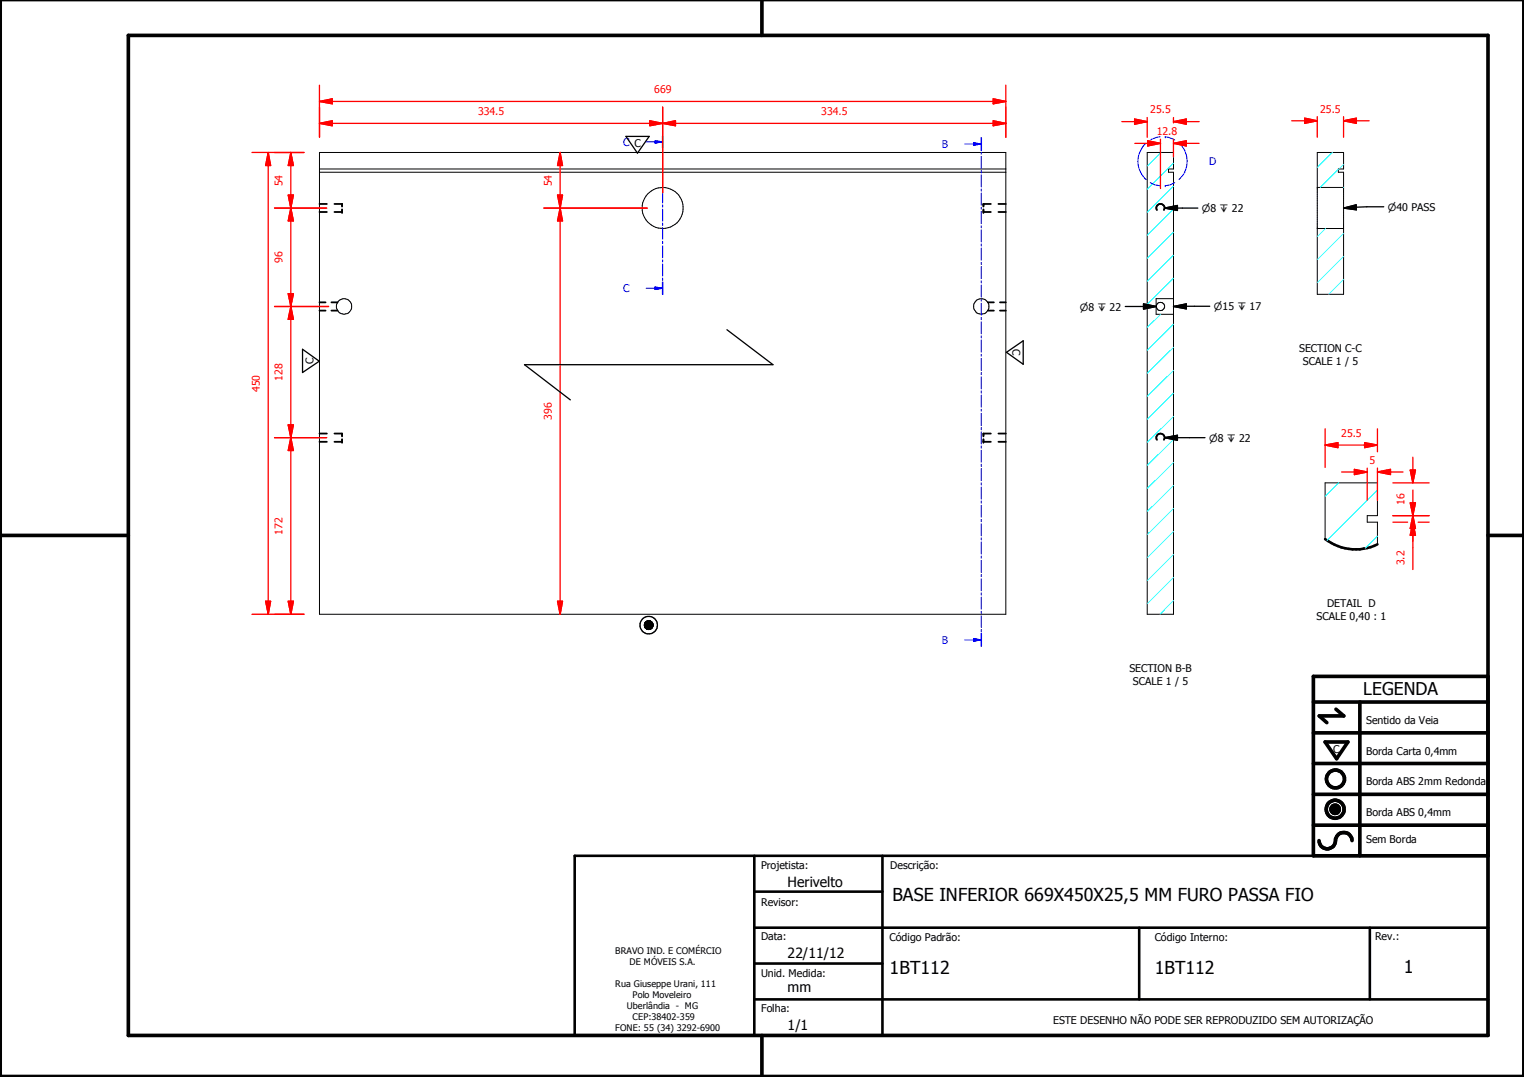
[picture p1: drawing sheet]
<svg xmlns="http://www.w3.org/2000/svg" width="297mm" height="210mm" viewBox="0 0 297 210" stroke-linecap="round" stroke-linejoin="round" font-family="sans-serif">
<g fill="none" stroke="#000" stroke-width=".19">
<path d="M62.3 32.9h133.7M62.3 33.6h133.7M62.3 29.7h133.7v90h-133.7zM223.6 29.7h5.1v3.2h-1v.7h1v86.1h-5.1zM256.7 29.7h5.2v3.2h-1v.7h1v23.8h-5.2zM256.7 36.5h5.2M228.7 58.2h-3.4v3.1h3.4M256.7 44.5h5.2M258.3 105.1v-11h10.2v6.4h-2v1.3h2v4.3M125.6 121.8h1.7zM125.6 121.8l1.7 .1zM125.6 121.9h1.7z"/>
<path d="M125.6 121.9l1.7 .1zM125.6 122l1.7 .1zM125.6 121.7l1.7 .1zM125.6 122.1h1.7zM125.6 122.1l1.6 .1zM125.6 121.6l1.7 .1zM125.7 122.2h1.5zM125.7 122.2l1.5 .1zM125.7 122.3h1.5zM125.7 122.3h1.4zM125.7 121.5l1.6 .1zM125.7 121.4l1.5 .1z"/>
<path d="M125.8 122.3h1.3zM125.8 122.3l1.3 .1zM125.8 121.3l1.4 .1h-1.5zM125.8 121.3l1.4 .1zM125.8 121.3h1.3zM125.8 122.4h1.3zM125.8 122.4l1.2 .1zM125.9 122.5h1.1zM125.9 122.5h1zM125.9 121.2l1.2 .1h-1.3zM125.9 121.2l1.2 .1zM125.9 122.5l1 .1z"/>
<path d="M125.9 121.2h1.1zM125.9 121.2h1zM126 122.6h.9zM126 122.6h.8zM126 121.1l.9 .1zM126 121.1h.9zM126.1 122.6h.7zM126.1 122.6h.6zM126.1 121.1h.8zM126.1 121.1h.7zM126.2 122.6h.5zM126.2 122.6l.4 .1z"/>
<path d="M126.2 121l.6 .1zM126.2 121h.5zM126.3 122.7h.3zM126.3 122.7h.2zM126.3 121h.4zM126.3 121h.3zM126.3 121h.2zM259.4 157.6l1.6 .1zM259.4 157.7l1.6 .1zM259.4 157.8l1.6 .1zM259.4 157.9h1.6v.1zM259.4 157.9l1.6 .1h-1.5z"/>
<path d="M259.4 157.6h1.6zM259.5 158h1.5zM259.5 158l1.4 .1zM259.5 157.5l1.5 .1zM259.5 158.1h1.4zM259.5 157.4l1.5 .1zM259.5 158.1l1.4 .1zM259.5 157.3l1.4 .1zM259.6 158.2h1.3zM259.6 158.2h1.2zM259.6 157.2l1.3 .1zM259.6 158.2l1.2 .1z"/>
<path d="M259.6 157.2h1.3zM259.7 158.3h1.1zM259.7 158.3l1 .1zM259.7 157.1l1.1 .1zM259.7 157.1h1.1zM259.8 158.4h.9zM259.8 158.4h.8zM259.8 157.1h1zM259.8 157.1h.9zM259.8 158.4l.8 .1zM259.8 157l.9 .1zM259.8 157h.8z"/>
<path d="M259.9 158.5h.7zM259.9 158.5h.6zM259.9 157h.7zM260 158.5h.5zM260 158.5h.4zM260 157h.6zM260.1 158.5h.3zM260.1 158.5h.2zM260.1 156.9l.4 .1zM260.1 156.9h.3zM260.1 156.9h.2z"/>
<circle cx="67.1" cy="59.7" r="1.52"/>
<circle cx="129.1" cy="40.6" r="4"/>
<circle cx="191.3" cy="59.7" r="1.52"/>
<circle cx="226.2" cy="59.7" r=".8"/>
</g>
<g fill="#000">
<circle cx="66.7" cy="39.8" r=".18"/>
<circle cx="191.7" cy="39.8" r=".18"/>
<circle cx="66.7" cy="41.3" r=".18"/>
<circle cx="191.7" cy="41.3" r=".18"/>
<circle cx="66.7" cy="86.1" r=".18"/>
<circle cx="191.7" cy="86.1" r=".18"/>
</g>
<g fill="none" stroke="#000" stroke-width=".35">
<path d="M62.3 39.8h1.4M65.2 39.8h1.5v.5M193.1 39.8h-1.4v.5M194.6 39.8h1.4M62.3 41.3h1.4M62.3 58.9h1.2M64.6 58.9h1.2M66.7 40.8v.5h-1.5M191.7 40.8v.5h1.4M192.5 58.9h1.2M194.6 41.3h1.4M194.9 58.9h1.1"/>
<path d="M225.5 40.9a.8 .8 0 0 1 .7-1.2 .8 .8 0 0 1 .7 1.2M62.3 60.5h1.2M64.6 60.5h1.2M192.5 60.5h1.2M194.9 60.5h1.1M62.3 84.5h1.4M62.3 86.1h1.4M65.2 84.5h1.5v.5M66.7 85.6v.5h-1.5M191.7 85.6v.5h1.4M193.1 84.5h-1.4v.5M194.6 84.5h1.4"/>
<path d="M194.6 86.1h1.4M225.5 85.7a.8 .8 0 0 1 .7-1.2 .8 .8 0 0 1 .7 1.2"/>
</g>
<path d="M258.3 105.1a9.8 9.8 0 0 0 10.2 1M112 166.8h178v35h-178zM147 173.8h25M147 166.8v35M172 166.8v35M147 194.8h143M147 180.8h143M147 187.8h25M222 180.8v14M267 180.8v14" fill="none" stroke="#000" stroke-width=".51"/>
<g fill="#000">
<path d="M125.6 121.7l1.7 .1zM125.6 121.6l1.7 .1zM125.7 121.5l1.6 .1zM125.7 121.4l1.5 .1zM125.8 121.3l1.4 .1h-1.5zM125.8 121.3l1.4 .1zM125.8 121.3h1.3zM125.9 121.2l1.2 .1h-1.3zM125.9 121.2l1.2 .1zM125.9 121.2h1.1zM125.9 121.2h1zM126 121.1l.9 .1z"/>
<path d="M126 121.1h.9zM126.1 121.1h.8zM126.1 121.1h.7zM126.2 121l.6 .1zM126.2 121h.5zM126.3 121h.4zM126.3 121h.3zM126.3 121h.2zM126.3 122.7h.2zM126.2 122.6l.4 .1zM126.3 122.7h.3zM126.1 122.6h.6z"/>
<path d="M126.2 122.6h.5zM126 122.6h.8zM126.1 122.6h.7zM125.9 122.5l1 .1zM126 122.6h.9zM125.9 122.5h1zM125.8 122.4l1.2 .1zM125.9 122.5h1.1zM125.8 122.3l1.3 .1zM125.8 122.4h1.3zM125.7 122.3h1.4zM125.8 122.3h1.3z"/>
<path d="M125.7 122.2l1.5 .1zM125.7 122.3h1.5zM125.6 122.1l1.6 .1zM125.7 122.2h1.5zM125.6 121.9l1.7 .1zM125.6 122l1.7 .1zM125.6 122.1h1.7zM125.6 121.8h1.7zM125.6 121.8l1.7 .1zM125.6 121.9h1.7zM259.4 157.6h1.6zM259.5 157.5l1.5 .1z"/>
<path d="M259.5 157.4l1.5 .1zM259.5 157.3l1.4 .1zM259.6 157.2l1.3 .1zM259.6 157.2h1.3zM259.7 157.1l1.1 .1zM259.7 157.1h1.1zM259.8 157.1h1zM259.8 157.1h.9zM259.8 157l.9 .1zM259.8 157h.8zM259.9 157h.7zM260 157h.6z"/>
<path d="M260.1 156.9l.4 .1zM260.1 156.9h.3zM260.1 156.9h.2zM260.1 158.5h.2zM260 158.5h.4zM260.1 158.5h.3zM259.9 158.5h.6zM260 158.5h.5zM259.8 158.4l.8 .1zM259.9 158.5h.7zM259.8 158.4h.8zM259.7 158.3l1 .1z"/>
<path d="M259.8 158.4h.9zM259.6 158.2l1.2 .1zM259.7 158.3h1.1zM259.6 158.2h1.2zM259.5 158.1l1.4 .1zM259.6 158.2h1.3zM259.5 158l1.4 .1zM259.5 158.1h1.4zM259.4 157.9l1.6 .1h-1.5zM259.5 158h1.5zM259.4 157.6l1.6 .1zM259.4 157.7l1.6 .1z"/>
<path d="M259.4 157.8l1.6 .1zM259.4 157.9h1.6v.1z"/>
</g>
<g fill="none" stroke="#000" stroke-width=".71">
<path d="M148.5 0v6.9M297 -.1v209.9h-297v-209.9M25 6.9h265v194.9h-265zM0 104.4h25M290 104.4h7M256 136.8h34M260.4 138.2l1.5 1.3h-4.8l1.5 1.3M265 136.8v30M290 131.8h-34v35h34M256 154.8h34M256 148.8h34M256 142.8h34"/>
<path d="M258.3 144.6h4.4l-2.2 3.3zM256 160.8h34M257.1 163.8a1.62 1.62 0 0 0 1.8 1.6 1.62 1.62 0 0 0 1.4-1.9 1.63 1.63 0 0 1 1.7-1.2 1.63 1.63 0 0 1 1.5 1.5M148.5 201.8v8"/>
<circle cx="260.2" cy="157.7" r="1.76"/>
<circle cx="260.2" cy="157.7" r=".82"/>
<circle cx="260.3" cy="151.8" r="1.76"/>
</g>
<g fill="none" stroke="#00f" stroke-width=".19">
<path d="M189.8 28.1h1.5M191.3 26.9v2.4M191.3 29.7v.4M191.3 30.5v2.4M191.3 33.2v.5M191.3 34v2.4M191.3 36.8v.5M191.3 37.6v2.4M191.3 40.4v.4M191.3 41.2v2.4M191.3 44v.4M191.3 44.8v2.4"/>
<path d="M191.3 47.5v.5M191.3 48.3v2.5M191.3 51.1v.5M191.3 51.9v2.4M191.3 54.7v.5M191.3 55.5v2.4M191.3 58.3v.4M191.3 59.1v2.4M191.3 61.8v.5M191.3 62.7v2.4M191.3 65.4v.5M191.3 66.3v2.4"/>
<path d="M191.3 69v.5M191.3 69.8v2.4M191.3 72.6v.4M191.3 73.4v2.4M191.3 76.2v.4M191.3 77v2.4M191.3 79.8v.4M191.3 80.6v2.4M191.3 83.3v.5M191.3 84.2v2.3M191.3 86.9v.5M191.3 87.8v2.3"/>
<path d="M191.3 90.5v.4M191.3 91.3v2.4M191.3 94.1v.4M191.3 94.9v2.4M191.3 97.6v.5M191.3 98.5v2.3M191.3 101.2v.5M191.3 102.1v2.3M191.3 104.8v.4M191.3 105.6v2.4M191.3 108.4v.4M191.3 109.2v2.4"/>
<path d="M191.3 112v.4M191.3 112.8v2.3M191.3 115.5v.5M191.3 116.4v2.3M191.3 119.1v.5M191.3 120v2.3M191.3 122.7v.4M191.3 123.5v2.4"/>
</g>
<path d="M191.3 26.9v2.4M191.3 123.5v2.4" fill="none" stroke="#00f" stroke-width=".3"/>
<path d="M189.8 27.8l1.5 .3-1.5 .2z" fill="#00f"/>
<path d="M188 28.1h1.8M189.8 27.8l1.5 .3-1.5 .2zM189.8 124.7h1.5" fill="none" stroke="#00f" stroke-width=".19"/>
<path d="M189.8 124.5l1.5 .2-1.5 .3z" fill="#00f"/>
<g fill="none" stroke="#00f" stroke-width=".19">
<path d="M127.7 27.6h1.5M129.2 26.5v2.3M129.2 29.2v.5M129.2 30.1v2.3M129.2 32.8v.4M129.2 33.6v2.4M129.2 36.4v.4M129.2 37.2v2.3M129.2 39.9v.5M129.2 40.8v2.3M129.2 43.5v.4M129.2 44.3v2.4"/>
<path d="M129.2 47v.5M129.2 47.9v2.3M129.2 50.6v.5M129.2 51.4v2.4M129.2 54.2v.5M129.2 55v2.4M188 124.7h1.8M189.8 124.5l1.5 .2-1.5 .3z"/>
</g>
<g fill="none" stroke="#0ff" stroke-width=".19">
<path d="M226.3 29.7l-2.7 2.7M228.7 36.3l-5.1 5.1M228.7 31.8l-5.1 5.1M228.7 54.2l-5.1 5.1M228.7 49.7l-5.1 5.1M228.7 45.3l-5.1 5M228.7 40.8l-5.1 5M226.2 61.3l-2.6 2.5M228.7 76.6l-5.1 5.1M228.7 72.2l-5.1 5.1M228.7 67.7l-5.1 5.1M228.7 63.2l-5.1 5.1"/>
<path d="M228.7 99.1l-5.1 5.1M228.7 94.6l-5.1 5.1M228.7 90.1l-5.1 5.1M228.7 85.6l-5.1 5.1M228.7 81.2l-5.1 5M228.7 117.1l-2.6 2.6M228.7 112.6l-5.1 5M228.7 108.1l-5.1 5.1M228.7 103.6l-5.1 5.1"/>
</g>
<path d="M129.2 26.5v2.3M129.2 55v2.4" fill="none" stroke="#00f" stroke-width=".3"/>
<path d="M127.7 27.4l1.5 .2-1.5 .3z" fill="#00f"/>
<path d="M125.9 27.6h1.8M127.7 27.4l1.5 .2-1.5 .3zM127.7 56.2h1.5" fill="none" stroke="#00f" stroke-width=".19"/>
<path d="M127.7 55.9l1.5 .3-1.5 .2z" fill="#00f"/>
<path d="M223.4 27.9a4.7 4.7 0 0 0 0 7.1M224.2 35.6l.8 .4 1.1 .2M226.1 26.7l-.6 .1-1.3 .5M227.1 26.7h.1M227.1 36.2h.1M227.1 26.7l1.1 .2 .8 .4M229 35.6l-.8 .4-1.1 .2M229.8 27.9a4.7 4.7 0 0 1 0 7.1M125.9 56.2h1.8M127.7 55.9l1.5 .3-1.5 .2z" fill="none" stroke="#00f" stroke-width=".19"/>
<path d="M259.7 29.7l-3 2.9M260.9 33l-3.6 3.5M261.9 36.5h-.1M261.9 32l-1 .9M258.4 44.5l-1.7 1.6M261.9 54.4l-2.9 3M261.9 50l-5.2 5.1M261.9 45.5l-5.2 5.1M260.9 94.1l-2.6 2.6M268.5 95.5l-9.8 9.8M268.5 104.5l-2.4 2.3" fill="none" stroke="#0ff" stroke-width=".19"/>
<path d="M62.3 24h2.5" fill="none" stroke="#f00" stroke-width=".25"/>
<path d="M62.3 24l2.5-.5v1z" fill="#f00"/>
<path d="M62.3 24l2.5-.5v1zM126.7 24h2.5" fill="none" stroke="#f00" stroke-width=".25"/>
<path d="M126.7 23.5l2.5 .5-2.5 .5z" fill="#f00"/>
<path d="M62.3 20.9v5.9M64.8 24h61.9M126.7 23.5l2.5 .5-2.5 .5zM129.2 24h2.5M129.2 20.9v16.6" fill="none" stroke="#f00" stroke-width=".25"/>
<path d="M129.2 24l2.5-.5v1z" fill="#f00"/>
<path d="M129.2 24l2.5-.5v1zM193.6 24h2.4" fill="none" stroke="#f00" stroke-width=".25"/>
<path d="M193.6 23.5l2.4 .5-2.4 .5z" fill="#f00"/>
<path d="M62.3 19.8h2.5M129.2 20.9v16.6M131.7 24h61.9M193.6 23.5l2.4 .5-2.4 .5zM196 20.9v5.9" fill="none" stroke="#f00" stroke-width=".25"/>
<path d="M62.3 19.8l2.5-.5v.9z" fill="#f00"/>
<path d="M62.3 19.8l2.5-.5v.9zM193.6 19.8h2.4" fill="none" stroke="#f00" stroke-width=".25"/>
<path d="M193.6 19.3l2.4 .5-2.4 .4z" fill="#f00"/>
<path d="M62.3 16.6v10.2M64.8 19.8h128.8M193.6 19.3l2.4 .5-2.4 .4zM196 16.6v10.2M56.7 29.7v2.6" fill="none" stroke="#f00" stroke-width=".25"/>
<path d="M56.7 29.7l.5 2.6h-1z" fill="#f00"/>
<path d="M56.7 29.7l.5 2.6h-1zM56.7 38v2.6" fill="none" stroke="#f00" stroke-width=".25"/>
<path d="M56.2 38h1l-.5 2.6z" fill="#f00"/>
<path d="M53.5 29.7h5.8M56.2 38h1l-.5 2.6zM56.7 32.3v5.7M53.5 40.6h10.2M56.7 40.6v2.5" fill="none" stroke="#f00" stroke-width=".25"/>
<path d="M56.7 40.6l.5 2.5h-1z" fill="#f00"/>
<path d="M56.7 40.6l.5 2.5h-1zM56.7 57.2v2.5" fill="none" stroke="#f00" stroke-width=".25"/>
<path d="M56.2 57.2h1l-.5 2.5z" fill="#f00"/>
<path d="M53.5 40.6h10.2M53.5 59.7h10.5M56.2 57.2h1l-.5 2.5zM56.7 43.1v14.1M56.7 59.7v2.5" fill="none" stroke="#f00" stroke-width=".25"/>
<path d="M56.7 59.7l.5 2.5h-1z" fill="#f00"/>
<path d="M56.7 59.7l.5 2.5h-1zM56.7 82.8v2.5" fill="none" stroke="#f00" stroke-width=".25"/>
<path d="M56.2 82.8h1l-.5 2.5z" fill="#f00"/>
<path d="M53.5 59.7h10.5M56.7 62.2v20.6M53.5 85.3h10.2M56.2 82.8h1l-.5 2.5zM56.7 85.3v2.5" fill="none" stroke="#f00" stroke-width=".25"/>
<path d="M56.7 85.3l.5 2.5h-1z" fill="#f00"/>
<path d="M56.7 85.3l.5 2.5h-1zM56.7 117.2v2.5" fill="none" stroke="#f00" stroke-width=".25"/>
<path d="M56.2 117.2h1l-.5 2.5z" fill="#f00"/>
<path d="M53.5 85.3h10.2M56.7 87.8v29.4M52.3 117.2v2.5M53.5 119.7h5.8M56.2 117.2h1l-.5 2.5z" fill="none" stroke="#f00" stroke-width=".25"/>
<path d="M51.8 117.2h.9l-.4 2.5z" fill="#f00"/>
<path d="M52.3 29.7v2.6M51.8 117.2h.9l-.4 2.5z" fill="none" stroke="#f00" stroke-width=".25"/>
<path d="M52.3 29.7l.4 2.6h-.9z" fill="#f00"/>
<path d="M49.1 29.7h10.2M52.3 29.7l.4 2.6h-.9zM52.3 32.3v84.9M49.1 119.7h10.2M109.2 117.2v2.5" fill="none" stroke="#f00" stroke-width=".25"/>
<path d="M108.7 117.2h.9l-.4 2.5z" fill="#f00"/>
<path d="M109.2 40.6v2.5M108.7 117.2h.9l-.4 2.5z" fill="none" stroke="#f00" stroke-width=".25"/>
<path d="M109.2 40.6l.4 2.5h-.9z" fill="#f00"/>
<path d="M109.2 38v2.6M106 40.6h20.1M109.2 40.6l.4 2.5h-.9zM109.2 43.1v74.1" fill="none" stroke="#f00" stroke-width=".25"/>
<path d="M108.7 38h.9l-.4 2.6z" fill="#f00"/>
<path d="M108.7 38h.9l-.4 2.6zM109.2 29.7v2.6" fill="none" stroke="#f00" stroke-width=".25"/>
<path d="M109.2 29.7l.4 2.6h-.9z" fill="#f00"/>
<path d="M109.2 29.7l.4 2.6h-.9zM109.2 32.3v5.7M223.7 27.9h2.5M106 40.6h20.1" fill="none" stroke="#f00" stroke-width=".25"/>
<g fill="none" stroke="#000" stroke-width=".25">
<path d="M122 26.6h4.5l-2.3 3.2zM219.3 59.7h6.1M222.9 59.2l2.5 .5-2.5 .5zM227 40.6l2.5-.6v1zM227 40.6h6.5M228.7 59.7l2.5-.5v1zM235.8 59.7h-7.1M261.9 40.6l2.4-.7 .1 1zM269.7 40.3h-3.3l-4.5 .3M59 68.1l3.2 2.3-3.2 2.2zM141.7 64.3l9 6.8h-48.5l9 6.8M196.2 68.7l3.2-2.3v4.6z"/>
<path d="M227 85.3l2.5-.5v1zM227 85.3h7.9"/>
<circle cx="126.4" cy="121.8" r=".85"/>
<circle cx="126.4" cy="121.8" r="1.72"/>
</g>
<path d="M261.9 40.6l2.4-.7 .1 1zM227 40.6l2.5-.6v1zM228.7 59.7l2.5-.5v1zM222.9 59.2l2.5 .5-2.5 .5zM227 85.3l2.5-.5v1z" fill="#000"/>
<path d="M223.7 27.4l2.5 .5-2.5 .5z" fill="#f00"/>
<path d="M223.7 27.4l2.5 .5-2.5 .5zM228.7 27.9h2.5" fill="none" stroke="#f00" stroke-width=".25"/>
<path d="M228.7 27.9l2.5-.5v1z" fill="#f00"/>
<path d="M221.2 27.9h2.5M226.2 27.1v9.6M228.7 27.9l2.5-.5v1zM228.7 27.1v3.5M228.7 23.7h2.5M231.2 27.9h2.5" fill="none" stroke="#f00" stroke-width=".25"/>
<path d="M228.7 23.7l2.5-.5v1z" fill="#f00"/>
<path d="M221.1 23.7h2.5M228.7 23.7l2.5-.5v1zM228.7 23.7l2.5-.5v1" fill="none" stroke="#f00" stroke-width=".25"/>
<path d="M221.1 23.2l2.5 .5-2.5 .5z" fill="#f00"/>
<path d="M218.6 23.7h2.5M221.1 23.2l2.5 .5-2.5 .5zM223.6 22.9v3.9M228.7 23.7l1.4 .3M228.7 22.9v1.1M230.2 24l1 .2M231.2 23.7h2.5M261.9 23.5h2.5" fill="none" stroke="#f00" stroke-width=".25"/>
<path d="M261.9 23.5l2.5-.5v1z" fill="#f00"/>
<path d="M254.3 23.5h2.4M261.9 23.5l2.5-.5v1z" fill="none" stroke="#f00" stroke-width=".25"/>
<path d="M254.3 23l2.4 .5-2.4 .5z" fill="#f00"/>
<path d="M251.8 23.5h2.5M254.3 23l2.4 .5-2.4 .5zM256.7 22.7v4.1M261.9 22.7v4.1M264.4 23.5h2.5M264 92h2.5" fill="none" stroke="#f00" stroke-width=".25"/>
<path d="M264 91.5l2.5 .5-2.5 .5z" fill="#f00"/>
<path d="M264 91.5l2.5 .5-2.5 .5zM268.5 92h2.5" fill="none" stroke="#f00" stroke-width=".25"/>
<path d="M268.5 92l2.5-.5v1z" fill="#f00"/>
<path d="M261.5 92h2.5M266 86.7h2.5M266.5 91.2v6.3M268.5 92l2.5-.5v1zM268.5 91.2v6.3M271 92h2.5" fill="none" stroke="#f00" stroke-width=".25"/>
<path d="M266 86.3l2.5 .4-2.5 .5z" fill="#f00"/>
<path d="M258.3 86.7h2.5M266 86.3l2.5 .4-2.5 .5z" fill="none" stroke="#f00" stroke-width=".25"/>
<path d="M258.3 86.7l2.5-.4v.9z" fill="#f00"/>
<path d="M258.3 86.7l2.5-.4v.9zM258.3 83.6v7.5M260.8 86.7h5.2M268.5 83.6v4.5M275.4 100.5v2.5" fill="none" stroke="#f00" stroke-width=".25"/>
<path d="M275.4 100.5l.5 2.5h-1z" fill="#f00"/>
<path d="M275.4 91.6v2.5M275.4 100.5l.5 2.5h-1z" fill="none" stroke="#f00" stroke-width=".25"/>
<path d="M274.9 91.6h1l-.5 2.5z" fill="#f00"/>
<path d="M271.5 94.1h7M274.9 91.6h1l-.5 2.5zM275.4 89.1v2.5M275.4 98v2.5M271.5 100.5h7M275.4 103v2.5" fill="none" stroke="#f00" stroke-width=".25"/>
<path d="M274.9 98h1l-.5 2.5z" fill="#f00"/>
<path d="M274.9 98h1l-.5 2.5zM275.4 101.8v2.5" fill="none" stroke="#f00" stroke-width=".25"/>
<path d="M275.4 101.8l.5 2.5h-1z" fill="#f00"/>
<path d="M275.4 95.5v2.5M271.5 100.5h7M271.5 101.8h2.9M275.4 101.8l.5 2.5h-1zM275.4 104.3v6.7M276.4 101.8h2.1" fill="none" stroke="#f00" stroke-width=".25"/>
<g font-size="3.5">
<text x="173.9" y="175.7">BASE INFERIOR 669X450X25,5 MM FURO PASSA FIO</text>
<text x="173.4" y="189.7">1BT112</text>
<text x="225.1" y="189.7">1BT112</text>
<text x="273.6" y="189.7">1</text>
</g>
<text font-size="3.4" x="265.7" y="135.4">LEGENDA</text>
<g font-size="2.7">
<text x="153.5" y="172.8">Herivelto</text>
<text x="153.5" y="186.6">22/11/12</text>
<text x="153.5" y="193.4">mm</text>
<text x="153.5" y="200.8">1/1</text>
</g>
<g font-size="2.1" fill="#f00">
<text x="93.2" y="22.4">334.5</text>
<text x="127.5" y="18.2">669</text>
<text x="160.1" y="22.4">334.5</text>
<text x="224.2" y="22.1">25.5</text>
<text x="257.3" y="21.9">25.5</text>
<text x="225.5" y="26.3">12.8</text>
<text x="55.1" y="36.3" transform="rotate(-90 55.1 36.3)">54</text>
<text x="107.6" y="36.3" transform="rotate(-90 107.6 36.3)">54</text>
<text x="55.1" y="51.3" transform="rotate(-90 55.1 51.3)">96</text>
<text x="50.7" y="76.5" transform="rotate(-90 50.7 76.5)">450</text>
<text x="55.1" y="74.2" transform="rotate(-90 55.1 74.2)">128</text>
<text x="107.6" y="81.8" transform="rotate(-90 107.6 81.8)">396</text>
<text x="261.4" y="85.2">25.5</text>
<text x="266.9" y="90.4">5</text>
<text x="273.8" y="98.5" transform="rotate(-90 273.8 98.5)">16</text>
<text x="55.1" y="104.2" transform="rotate(-90 55.1 104.2)">172</text>
<text x="273.8" y="110.2" transform="rotate(-90 273.8 110.2)">3.2</text>
</g>
<g font-size="2.1" fill="#00f">
<text x="121.5" y="28.4">C C</text>
<text x="183.6" y="28.9">B</text>
<text x="235.7" y="32.2">D</text>
<text x="121.5" y="57">C</text>
<text x="183.6" y="125.5">B</text>
</g>
<g font-size="2.1">
<text x="61.1" y="71" transform="rotate(-90 61.1 71)">C</text>
<text x="197.3" y="68.1" transform="rotate(90 197.3 68.1)">C</text>
<text x="253.2" y="68.7">SECTION C-C</text>
<text x="254" y="71.1">SCALE 1 / 5</text>
<text x="258.7" y="118.3">DETAIL D</text>
<text x="256.6" y="120.8">SCALE 0,40 : 1</text>
<text x="220.1" y="131">SECTION B-B</text>
<text x="220.8" y="133.4">SCALE 1 / 5</text>
<text x="266.3" y="141.1">Sentido da Veia</text>
<text x="259.8" y="146.7">C</text>
<text x="266.3" y="147.2">Borda Carta 0,4mm</text>
<text x="266.3" y="153.1">Borda ABS 2mm Redonda</text>
<text x="266.3" y="159">Borda ABS 0,4mm</text>
<text x="266.3" y="164.4">Sem Borda</text>
<text x="148.4" y="169.3">Projetista:</text>
<text x="173.5" y="169.5">Descrição:</text>
<text x="148.4" y="176.6">Revisor:</text>
<text x="148.4" y="183.2">Data:</text>
<text x="173.4" y="183.3">Código Padrão:</text>
<text x="225.1" y="183.3">Código Interno:</text>
<text x="268" y="183.2">Rev.:</text>
<text x="148.4" y="190.5">Unid. Medida:</text>
<text x="148.4" y="197.2">Folha:</text>
<text x="205.3" y="199.5">ESTE DESENHO NÃO PODE SER REPRODUZIDO SEM AUTORIZAÇÃO</text>
</g>
<g font-size="1.9">
<text x="234.3" y="41.3">⌀8 ↧ 22</text>
<text x="270.5" y="41.1">⌀40 PASS</text>
<text x="210.4" y="60.5">⌀8 ↧ 22</text>
<text x="236.6" y="60.5">⌀15 ↧ 17</text>
<text x="235.7" y="86.1">⌀8 ↧ 22</text>
</g>
<g font-size="1.8">
<text x="119.9" y="186">BRAVO IND. E COMÉRCIO</text>
<text x="122.7" y="188.1">DE MÓVEIS S.A.</text>
<text x="119.9" y="192.4">Rua Giuseppe Urani, 111</text>
<text x="122.2" y="196.7">Uberlândia - MG</text>
<text x="123.3" y="194.6">Polo Moveleiro</text>
<text x="119.9" y="201">FONE: 55 (34) 3292-6900</text>
<text x="123.3" y="198.8">CEP:38402-359</text>
</g>
</svg>
